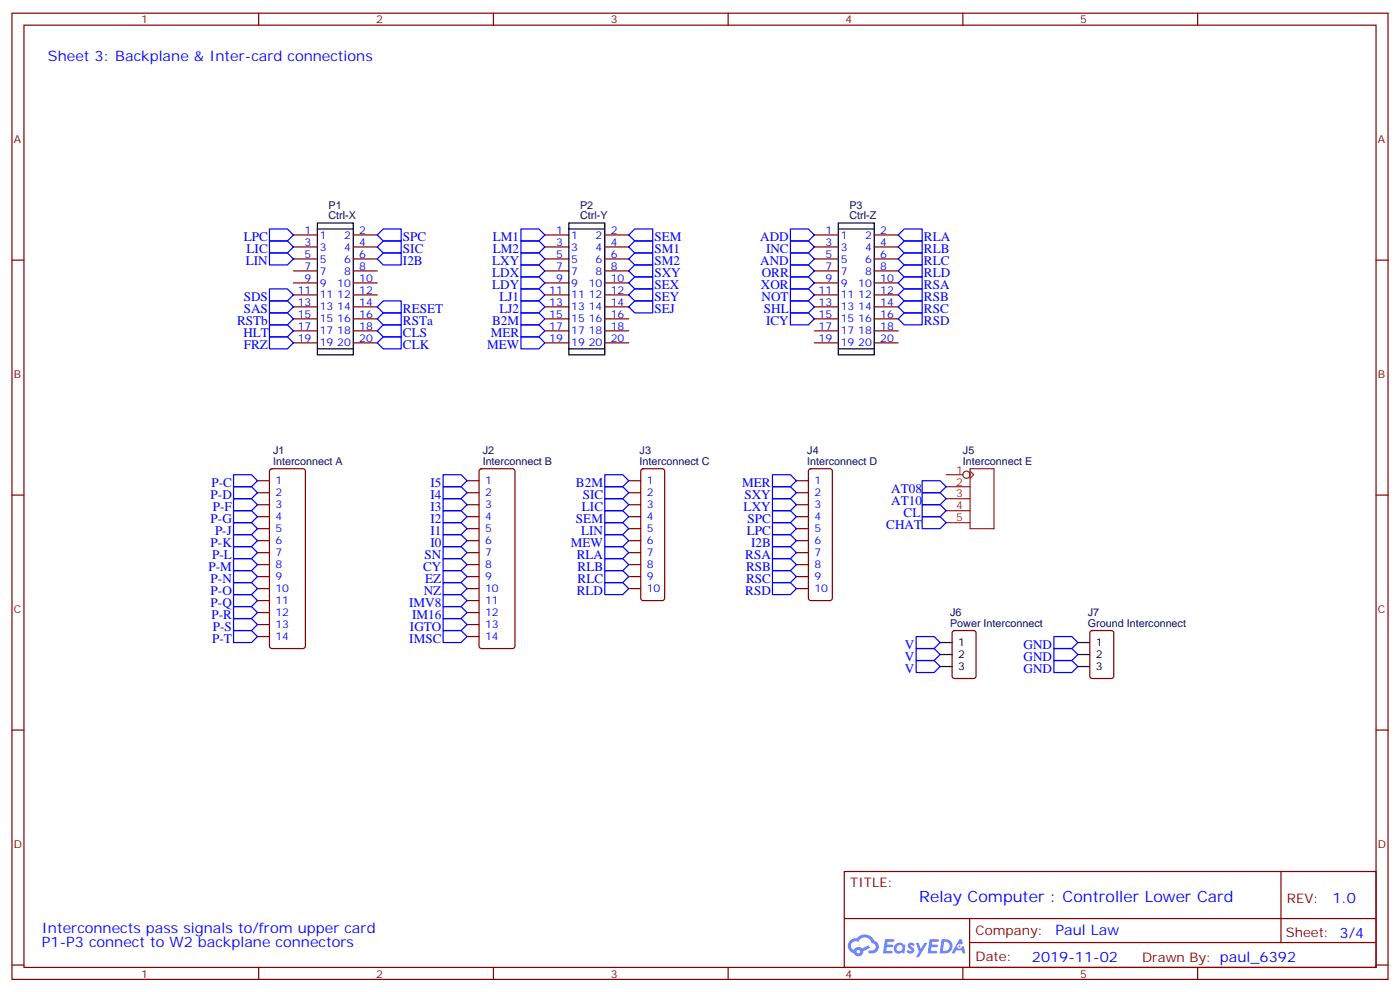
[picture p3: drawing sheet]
<svg xmlns="http://www.w3.org/2000/svg" width="412mm" height="292mm" viewBox="0 0 412 292" stroke-linecap="round" stroke-linejoin="round" font-family="sans-serif">
<g fill="none" stroke="#870000" stroke-width=".35">
<path d="M3.5 3.9h405.4v284.3h-405.4zM7.1 7.4h398.2v277.3h-398.2zM76.2 3.9v3.5M145.3 3.9v3.5M214.5 3.9v3.5M283.6 3.9v3.5M352.8 3.9v3.5M3.5 76.6h3.6M405.3 76.6h3.6M3.5 145.7h3.6M405.3 145.7h3.6M3.5 214.8h3.6"/>
<path d="M405.3 214.8h3.6M248.7 256.5h156.6v28.2h-156.6zM377.3 256.5v20.9M248.7 270.3h156.5M285.6 277.4h119.6M285.6 270.3v14.1M3.5 284h3.6M76.2 284.7v3.5M145.3 284.7v3.5M214.5 284.7v3.5M283.6 284.7v3.5M352.8 284.7v3.5"/>
<path d="M405.3 284h3.6"/>
</g>
<g fill="#5487ff">
<path d="M267.7 277.6a1.22 1.22 0 0 1 1.7 .3l-.4 .6a.47 .47 0 0 0-.3-.4 .47 .47 0 0 0-.5 .2l.1 .2a1.14 1.14 0 0 1 .8 1.8 1.14 1.14 0 0 1-1.9-.1l-.2-.1 .5-.6 .7 .4a.29 .29 0 0 0 .3-.2 .29 .29 0 0 0-.2-.3 1.04 1.04 0 0 1-.6-1.8z"/>
<path d="M260.7 276.4h2.4l.3 .2-.2 .5h-1.8l-.1 .9h1.5l.3 .4-.3 .3h-1.6l-.2 1.1 1.7 .1 .2 .3-.2 .3-2.6 .1z"/>
<path d="M273.8 276.4h2.4l.3 .2-.1 .5h-1.8l-.2 .9h1.6l.3 .4-.4 .3h-1.6l-.1 1.1 1.7 .1 .2 .3-.2 .3h-2.6z"/>
<path d="M282.6 276.4h.7l.3 1.3-.6 .3a.69 .69 0 0 0-1 .2 .69 .69 0 0 0 .4 1 .69 .69 0 0 0 .9-.6l.5-.3 .6 2.2h-.8l-.2-.8h-1.8l-.5 .8h-.8z"/>
<path d="M269.8 277.5h.8l.6 1.8 1.1-1.8h.9l-2.6 4.2h-.8l.9-1.6z"/>
<path d="M277.4 276.4l-.6 4.2h1.3a2.11 2.11 0 0 0 2.5-2.2 2.11 2.11 0 0 0-2.5-2zM278.1 277.1a1.39 1.39 0 0 1 1.7 1.5 1.39 1.39 0 0 1-1.8 1.2h-.3z"/>
<path d="M263.7 278a1.54 1.54 0 0 0-.1 2.2 1.54 1.54 0 0 0 2.2 .1l.6 .3 .3-2.3-.2-.3h-.4a1.49 1.49 0 0 0-2.4 0zM264 279a.94 .94 0 0 1 1.8 0 .94 .94 0 0 1-1.8 0z"/>
<path d="M250.4 276.8a2.18 2.18 0 0 0 1.1 3.7 1.44 1.44 0 0 0 1.6 .9 1.44 1.44 0 0 0 1.2-1.5l2-1-.5-.7-1.9 1a1.47 1.47 0 0 0-2.4 .4 1.39 1.39 0 0 1-.7-1.9 1.39 1.39 0 0 1 2-.5 2.12 2.12 0 0 1 2.2-1.3 2.12 2.12 0 0 1 1.9 1.7 1.14 1.14 0 0 1 1.1 1.4 1.14 1.14 0 0 1-1.7 .7 .43 .43 0 0 0-.5 .4 .43 .43 0 0 0 .4 .5 1.98 1.98 0 0 0 2.5-1.3 1.98 1.98 0 0 0-1.2-2.5 3.1 3.1 0 0 0-5.3-.7l-.9 .1zM252.3 280.1a.55 .55 0 0 1 1.1 0 .55 .55 0 0 1-1.1 0z"/>
<circle cx="282.6" cy="278.5" r=".26"/>
</g>
<g fill="none" stroke="#000" stroke-width=".35">
<path d="M93.5 65.6h10.6v38.8h-10.6zM93.5 67.4h10.6M167.6 65.6h10.6v38.8h-10.6zM167.6 67.4h10.6M246.9 65.6h10.6v38.8h-10.6zM246.9 67.4h10.6M93.5 102.7h10.6M167.6 102.7h10.6M246.9 102.7h10.6M276.9 189.1h3.6M276.9 192.6h3.6M276.9 196.1h3.6"/>
<path d="M317.5 189.1h3.5M317.5 192.6h3.5M317.5 196.1h3.5"/>
</g>
<g fill="none" stroke="#870000" stroke-width=".35">
<path d="M86.4 69.1h7.1M86.4 72.7h7.1M86.4 76.2h7.1M86.4 79.7h7.1M104.1 69.1h7M104.1 72.7h7M104.1 76.2h7M104.1 79.7h7M160.5 69.1h7.1M160.5 72.7h7.1M160.5 76.2h7.1M160.5 79.7h7.1"/>
<path d="M178.2 69.1h7M178.2 72.7h7M178.2 76.2h7M178.2 79.7h7M239.9 69.1h7M239.9 72.7h7M239.9 76.2h7M239.9 79.7h7M257.5 69.1h7.1M257.5 72.7h7.1M257.5 76.2h7.1M257.5 79.7h7.1"/>
<path d="M86.4 83.3h7.1M86.4 86.8h7.1M86.4 90.3h7.1M86.4 93.8h7.1M86.4 97.4h7.1M104.1 83.3h7M104.1 86.8h7M104.1 90.3h7M104.1 93.8h7M104.1 97.4h7M160.5 83.3h7.1M160.5 86.8h7.1"/>
<path d="M160.5 90.3h7.1M160.5 93.8h7.1M160.5 97.4h7.1M178.2 83.3h7M178.2 86.8h7M178.2 90.3h7M178.2 93.8h7M178.2 97.4h7M239.9 83.3h7M239.9 86.8h7M239.9 90.3h7M239.9 93.8h7"/>
<path d="M239.9 97.4h7M257.5 83.3h7.1M257.5 86.8h7.1M257.5 90.3h7.1M257.5 93.8h7.1M257.5 97.4h7.1M86.4 100.9h7.1M104.1 100.9h7M160.5 100.9h7.1M178.2 100.9h7M239.9 100.9h7M257.5 100.9h7.1"/>
<path d="M79.6 138.1l.5-.2h9.2l.5 .2 .2 .5v51.5l-.3 .5-.4 .3h-9.2l-.5-.3-.2-.5v-51.5zM141.3 138.1l.5-.2h9.2l.5 .2 .2 .5v51.5l-.2 .5-.5 .3h-9.2l-.5-.3-.2-.5v-51.5zM189 138.1l.4-.2h5.7l.5 .2 .2 .5v37.4l-.2 .5-.5 .2h-5.7l-.5-.2-.2-.5v-37.4zM238.4 138.1l.4-.2h5.7l.5 .2 .2 .5v37.4l-.3 .5-.4 .2h-5.7l-.5-.2-.2-.5v-37.4zM75.8 141.5h3.6M75.8 145h3.6M75.8 148.5h3.6M75.8 152h3.6M75.8 155.6h3.6M75.8 159.1h3.6M137.6 141.5h3.5M137.6 145h3.5"/>
<path d="M137.6 148.5h3.5M137.6 152h3.5M137.6 155.6h3.5M137.6 159.1h3.5M185.2 141.5h3.5M185.2 145h3.5M185.2 148.5h3.5M185.2 152h3.5M185.2 155.6h3.5M185.2 159.1h3.5M234.6 141.5h3.5M234.6 145h3.5"/>
<path d="M234.6 148.5h3.5M234.6 152h3.5M234.6 155.6h3.5M234.6 159.1h3.5M75.8 162.6h3.6M75.8 166.2h3.6M75.8 169.7h3.6M75.8 173.2h3.6M75.8 176.7h3.6M137.6 162.6h3.5M137.6 166.2h3.5M137.6 169.7h3.5"/>
<path d="M137.6 173.2h3.5M137.6 176.7h3.5M185.2 162.6h3.5M185.2 166.2h3.5M185.2 169.7h3.5M185.2 173.2h3.5M234.6 162.6h3.5M234.6 166.2h3.5M234.6 169.7h3.5M234.6 173.2h3.5M75.8 180.3h3.6M75.8 183.8h3.6"/>
<path d="M75.8 187.3h3.6M137.6 180.3h3.5M137.6 183.8h3.5M137.6 187.3h3.5M280.7 185.8l.5-.2h5.6l.7 .4v13l-.4 .6-5.9 .1-.7-.5v-12.9zM321.3 185.8l.4-.2h5.7l.6 .4 .1 13-.5 .6-5.9 .1-.6-.5-.1-12.9z"/>
</g>
<g fill="none" stroke="#8c2424" stroke-width=".35">
<path d="M278.7 139.7h4.9M285.8 138.6l1 1.1-1 1.1M285.8 137.9h7v17.7h-7zM278.7 143.2h7.1M278.7 146.8h7.1M278.7 150.3h7.1M278.7 153.8h7.1"/>
<circle cx="284.7" cy="139.7" r="1.06"/>
</g>
<g fill="none" stroke="#00f" stroke-width=".35">
<path d="M79.4 74.4h5.3l1.7 1.8-1.7 1.8h-5.3zM79.4 70.9h5.3l1.7 1.8-1.7 1.7h-5.3zM79.4 67.4h5.3l1.7 1.7-1.7 1.8h-5.3zM112.9 74.4h5.3v3.6h-5.3l-1.8-1.8zM112.9 70.9h5.3v3.5h-5.3l-1.8-1.7zM112.9 67.4h5.3v3.5h-5.3l-1.8-1.8zM153.5 78h5.2l1.8 1.7-1.8 1.8h-5.2zM153.5 74.4h5.2l1.8 1.8-1.8 1.8h-5.2zM153.5 70.9h5.2l1.8 1.8-1.8 1.7h-5.2zM153.5 67.4h5.2l1.8 1.7-1.8 1.8h-5.2zM187 67.4h5.3v3.5h-5.3l-1.8-1.8zM187 70.9h5.3v3.5h-5.3l-1.8-1.7z"/>
<path d="M187 74.4h5.3v3.6h-5.3l-1.8-1.8zM187 78h5.3v3.5h-5.3l-1.8-1.8zM232.8 78h5.3l1.8 1.7-1.8 1.8h-5.3zM232.8 74.4h5.3l1.8 1.8-1.8 1.8h-5.3zM232.8 70.9h5.3l1.8 1.8-1.8 1.7h-5.3zM232.8 67.4h5.3l1.8 1.7-1.8 1.8h-5.3zM266.3 78h5.3v3.5h-5.3l-1.7-1.8zM266.3 74.4h5.3v3.6h-5.3l-1.7-1.8zM266.3 70.9h5.3v3.5h-5.3l-1.7-1.7zM266.3 67.4h5.3v3.5h-5.3l-1.7-1.8zM79.4 99.1h5.3l1.7 1.8-1.7 1.8h-5.3zM79.4 95.6h5.3l1.7 1.8-1.7 1.7h-5.3z"/>
<path d="M79.4 92.1h5.3l1.7 1.7-1.7 1.8h-5.3zM79.4 88.5h5.3l1.7 1.8-1.7 1.8h-5.3zM79.4 85h5.3l1.7 1.8-1.7 1.7h-5.3zM111.1 97.4l1.8-1.8h5.3v3.5h-5.3zM111.1 93.8l1.8-1.7h5.3v3.5h-5.3zM111.1 90.3l1.8-1.8h5.3v3.6h-5.3zM112.9 99.1h5.3v3.6h-5.3l-1.8-1.8zM153.5 81.5h5.2l1.8 1.8-1.8 1.7h-5.2zM153.5 85h5.2l1.8 1.8-1.8 1.7h-5.2zM153.5 88.5h5.2l1.8 1.8-1.8 1.8h-5.2zM153.5 92.1h5.2l1.8 1.7-1.8 1.8h-5.2zM153.5 95.6h5.2l1.8 1.8-1.8 1.7h-5.2z"/>
<path d="M153.5 99.1h5.2l1.8 1.8-1.8 1.8h-5.2zM187 81.5h5.3v3.5h-5.3l-1.8-1.7zM187 85h5.3v3.5h-5.3l-1.8-1.7zM187 88.5h5.3v3.6h-5.3l-1.8-1.8zM232.8 92.1h5.3l1.8 1.7-1.8 1.8h-5.3zM232.8 88.5h5.3l1.8 1.8-1.8 1.8h-5.3zM232.8 85h5.3l1.8 1.8-1.8 1.7h-5.3zM232.8 81.5h5.3l1.8 1.8-1.8 1.7h-5.3zM266.3 92.1h5.3v3.5h-5.3l-1.7-1.8zM266.3 88.5h5.3v3.6h-5.3l-1.7-1.8zM266.3 85h5.3v3.5h-5.3l-1.7-1.7zM266.3 81.5h5.3v3.5h-5.3l-1.7-1.7z"/>
<path d="M68.8 139.7h5.3l1.7 1.8-1.7 1.7h-5.3zM130.5 139.7h5.3l1.8 1.8-1.8 1.7h-5.3zM178.2 139.7h5.2l1.8 1.8-1.8 1.7h-5.2zM227.5 139.7h5.3l1.8 1.8-1.8 1.7h-5.3zM68.8 143.2h5.3l1.7 1.8-1.7 1.8h-5.3zM68.8 146.8h5.3l1.7 1.7-1.7 1.8h-5.3zM68.8 150.3h5.3l1.7 1.7-1.7 1.8h-5.3zM68.8 153.8h5.3l1.7 1.8-1.7 1.7h-5.3zM68.8 157.3h5.3l1.7 1.8-1.7 1.8h-5.3zM130.5 157.3h5.3l1.8 1.8-1.8 1.8h-5.3zM130.5 153.8h5.3l1.8 1.8-1.8 1.7h-5.3zM130.5 150.3h5.3l1.8 1.7-1.8 1.8h-5.3z"/>
<path d="M130.5 146.8h5.3l1.8 1.7-1.8 1.8h-5.3zM130.5 143.2h5.3l1.8 1.8-1.8 1.8h-5.3zM178.2 157.3h5.2l1.8 1.8-1.8 1.8h-5.2zM178.2 153.8h5.2l1.8 1.8-1.8 1.7h-5.2zM178.2 150.3h5.2l1.8 1.7-1.8 1.8h-5.2zM178.2 146.8h5.2l1.8 1.7-1.8 1.8h-5.2zM178.2 143.2h5.2l1.8 1.8-1.8 1.8h-5.2zM227.5 143.2h5.3l1.8 1.8-1.8 1.8h-5.3zM227.5 146.8h5.3l1.8 1.7-1.8 1.8h-5.3zM227.5 150.3h5.3l1.8 1.7-1.8 1.8h-5.3zM227.5 153.8h5.3l1.8 1.8-1.8 1.7h-5.3zM227.5 157.3h5.3l1.8 1.8-1.8 1.8h-5.3z"/>
<path d="M271.6 141.5h5.3l1.8 1.7-1.8 1.8h-5.3zM271.6 145h5.3l1.8 1.8-1.8 1.7h-5.3zM271.6 148.5h5.3l1.8 1.8-1.8 1.7h-5.3zM271.6 152h5.3l1.8 1.8-1.8 1.8h-5.3zM68.8 160.9h5.3l1.7 1.7-1.7 1.8h-5.3zM68.8 164.4h5.3l1.7 1.8-1.7 1.7h-5.3zM68.8 167.9h5.3l1.7 1.8-1.7 1.7h-5.3zM68.8 171.4h5.3l1.7 1.8-1.7 1.8h-5.3zM68.8 175h5.3l1.7 1.7-1.7 1.8h-5.3zM68.8 178.5h5.3l1.7 1.8-1.7 1.7h-5.3zM130.5 171.4h5.3l1.8 1.8-1.8 1.8h-5.3zM130.5 167.9h5.3l1.8 1.8-1.8 1.7h-5.3z"/>
<path d="M130.5 164.4h5.3l1.8 1.8-1.8 1.7h-5.3zM130.5 160.9h5.3l1.8 1.7-1.8 1.8h-5.3zM130.5 178.5h5.3l1.8 1.8-1.8 1.7h-5.3zM130.5 175h5.3l1.8 1.7-1.8 1.8h-5.3zM178.2 171.4h5.2l1.8 1.8-1.8 1.8h-5.2zM178.2 167.9h5.2l1.8 1.8-1.8 1.7h-5.2zM178.2 164.4h5.2l1.8 1.8-1.8 1.7h-5.2zM178.2 160.9h5.2l1.8 1.7-1.8 1.8h-5.2zM227.5 160.9h5.3l1.8 1.7-1.8 1.8h-5.3zM227.5 164.4h5.3l1.8 1.8-1.8 1.7h-5.3zM227.5 167.9h5.3l1.8 1.8-1.8 1.7h-5.3zM227.5 171.4h5.3l1.8 1.8-1.8 1.8h-5.3z"/>
<path d="M68.8 185.6h5.3l1.7 1.7-1.7 1.8h-5.3zM68.8 182h5.3l1.7 1.8-1.7 1.8h-5.3zM130.5 182h5.3l1.8 1.8-1.8 1.8h-5.3zM130.5 185.6h5.3l1.8 1.7-1.8 1.8h-5.3zM269.9 194.4h5.3l1.7 1.7-1.7 1.8h-5.3zM269.9 190.9h5.3l1.7 1.7-1.7 1.8h-5.3zM269.9 187.3h5.3l1.7 1.8-1.7 1.8h-5.3zM310.4 194.4h5.3l1.8 1.7-1.8 1.8h-5.3zM310.4 190.9h5.3l1.8 1.7-1.8 1.8h-5.3zM310.4 187.3h5.3l1.8 1.8-1.8 1.8h-5.3z"/>
</g>
<text font-size="4.6" fill="#00f" x="270.8" y="265.5">Relay Computer : Controller Lower Card</text>
<g font-size="4.2" fill="#00f">
<text x="14.1" y="18">Sheet 3: Backplane &amp; Inter-card connections</text>
<text x="392.5" y="265.7">1.0</text>
<text x="12.3" y="274.5">Interconnects pass signals to/from upper card</text>
<text x="310.9" y="275.3">Paul Law</text>
<text x="12.3" y="278.7">P1-P3 connect to W2 backplane connectors</text>
<text x="304" y="283.1">2019-11-02</text>
</g>
<g font-size="3.9" fill="#00f">
<text x="71.8" y="70.9">LPC</text>
<text x="118.7" y="70.9">SPC</text>
<text x="145.2" y="70.9">LM1</text>
<text x="192.8" y="70.9">SEM</text>
<text x="223.9" y="70.9">ADD</text>
<text x="272.2" y="70.9">RLA</text>
<text x="72.4" y="78">LIN</text>
<text x="72.6" y="74.4">LIC</text>
<text x="118.7" y="78">I2B</text>
<text x="118.7" y="74.4">SIC</text>
<text x="145" y="78">LXY</text>
<text x="145.2" y="74.4">LM2</text>
<text x="192.8" y="74.4">SM1</text>
<text x="192.8" y="78">SM2</text>
<text x="223.9" y="78">AND</text>
<text x="225.7" y="74.4">INC</text>
<text x="272.2" y="78">RLC</text>
<text x="272.2" y="74.4">RLB</text>
<text x="145" y="81.5">LDX</text>
<text x="192.8" y="81.5">SXY</text>
<text x="224.4" y="81.5">ORR</text>
<text x="272.2" y="81.5">RLD</text>
<text x="71.8" y="88.5">SDS</text>
<text x="145" y="85">LDY</text>
<text x="147.1" y="88.5">LJ1</text>
<text x="192.8" y="85">SEX</text>
<text x="192.8" y="88.5">SEY</text>
<text x="224.2" y="85">XOR</text>
<text x="224.3" y="88.5">NOT</text>
<text x="272.2" y="88.5">RSB</text>
<text x="272.2" y="85">RSA</text>
<text x="69.8" y="95.6">RSTb</text>
<text x="71.8" y="92.1">SAS</text>
<text x="118.7" y="95.6">RSTa</text>
<text x="118.7" y="92.1">RESET</text>
<text x="145" y="95.6">B2M</text>
<text x="147.1" y="92.1">LJ2</text>
<text x="192.8" y="92.1">SEJ</text>
<text x="225" y="92.1">SHL</text>
<text x="225.7" y="95.6">ICY</text>
<text x="272.2" y="95.6">RSD</text>
<text x="272.2" y="92.1">RSC</text>
<text x="71.7" y="99.1">HLT</text>
<text x="118.7" y="99.1">CLS</text>
<text x="144.5" y="99.1">MER</text>
<text x="71.8" y="102.7">FRZ</text>
<text x="118.7" y="102.7">CLK</text>
<text x="143.5" y="102.7">MEW</text>
<text x="62.3" y="143.2">P-C</text>
<text x="126.8" y="143.2">I5</text>
<text x="169.7" y="143.2">B2M</text>
<text x="218.6" y="143.2">MER</text>
<text x="62.1" y="146.8">P-D</text>
<text x="126.8" y="146.8">I4</text>
<text x="171.6" y="146.8">SIC</text>
<text x="219.3" y="146.8">SXY</text>
<text x="262.5" y="145">AT08</text>
<text x="262.5" y="148.5">AT10</text>
<text x="62.1" y="153.8">P-G</text>
<text x="62.7" y="150.3">P-F</text>
<text x="126.8" y="153.8">I2</text>
<text x="126.8" y="150.3">I3</text>
<text x="169.7" y="153.8">SEM</text>
<text x="171.4" y="150.3">LIC</text>
<text x="219.1" y="150.3">LXY</text>
<text x="220.2" y="153.8">SPC</text>
<text x="261.1" y="155.6">CHAT</text>
<text x="266.2" y="152">CL</text>
<text x="62.1" y="160.9">P-K</text>
<text x="63.3" y="157.3">P-J</text>
<text x="126.8" y="160.9">I0</text>
<text x="126.8" y="157.3">I1</text>
<text x="168.2" y="160.9">MEW</text>
<text x="171.2" y="157.3">LIN</text>
<text x="219.9" y="157.3">LPC</text>
<text x="221.2" y="160.9">I2B</text>
<text x="61.4" y="167.9">P-M</text>
<text x="62.5" y="164.4">P-L</text>
<text x="124.6" y="167.9">CY</text>
<text x="125.1" y="164.4">SN</text>
<text x="169.9" y="164.4">RLA</text>
<text x="170.1" y="167.9">RLB</text>
<text x="219.5" y="164.4">RSA</text>
<text x="219.8" y="167.9">RSB</text>
<text x="62.1" y="171.4">P-N</text>
<text x="125.3" y="171.4">EZ</text>
<text x="170.1" y="171.4">RLC</text>
<text x="219.8" y="171.4">RSC</text>
<text x="62.1" y="175">P-O</text>
<text x="62.1" y="178.5">P-Q</text>
<text x="120.5" y="178.5">IMV8</text>
<text x="124.8" y="175">NZ</text>
<text x="169.9" y="175">RLD</text>
<text x="219.5" y="175">RSD</text>
<text x="62.3" y="182">P-R</text>
<text x="62.7" y="185.6">P-S</text>
<text x="120.8" y="185.6">IGTO</text>
<text x="121.4" y="182">IM16</text>
<text x="62.5" y="189.1">P-T</text>
<text x="120.6" y="189.1">IMSC</text>
<text x="266.6" y="190.9">V</text>
<text x="301.5" y="190.9">GND</text>
<text x="266.6" y="197.9">V</text>
<text x="266.6" y="194.4">V</text>
<text x="301.5" y="197.9">GND</text>
<text x="301.5" y="194.4">GND</text>
</g>
<g font-size="3.9" fill="#800">
<text x="250.5" y="261.1">TITLE:</text>
<text x="379.1" y="265.7">REV:</text>
<text x="287.4" y="275.3">Company:</text>
<text x="378.7" y="275.9">Sheet: 3/4</text>
<text x="287.4" y="282.9">Date:</text>
<text x="336.4" y="283">Drawn By: paul_6392</text>
</g>
<g font-size="3.2" fill="#800">
<text x="41.6" y="6.9">1</text>
<text x="110.8" y="6.9">2</text>
<text x="179.9" y="6.9">3</text>
<text x="249.1" y="6.9">4</text>
<text x="318.2" y="6.9">5</text>
<text x="4.1" y="42">A</text>
<text x="405.9" y="42">A</text>
<text x="4.1" y="111.1">B</text>
<text x="405.9" y="111.1">B</text>
<text x="4.1" y="180.3">C</text>
<text x="405.9" y="180.3">C</text>
<text x="4.1" y="249.4">D</text>
<text x="405.9" y="249.4">D</text>
<text x="41.6" y="287.7">1</text>
<text x="110.8" y="287.7">2</text>
<text x="179.9" y="287.7">3</text>
<text x="249.1" y="287.7">4</text>
<text x="318.2" y="287.7">5</text>
</g>
<g font-size="3.2" fill="#000080">
<text x="96.8" y="64.6">Ctrl-X</text>
<text x="96.8" y="61.4">P1</text>
<text x="170.9" y="64.6">Ctrl-Y</text>
<text x="170.9" y="61.4">P2</text>
<text x="250.2" y="64.6">Ctrl-Z</text>
<text x="250.2" y="61.4">P3</text>
<text x="80.4" y="136.9">Interconnect A</text>
<text x="80.4" y="133.7">J1</text>
<text x="142.2" y="136.9">Interconnect B</text>
<text x="142.2" y="133.7">J2</text>
<text x="188.4" y="136.9">Interconnect C</text>
<text x="188.4" y="133.7">J3</text>
<text x="237.8" y="136.9">Interconnect D</text>
<text x="237.8" y="133.7">J4</text>
<text x="283.7" y="136.9">Interconnect E</text>
<text x="283.7" y="133.7">J5</text>
<text x="279.9" y="184.5">Power Interconnect</text>
<text x="279.9" y="181.3">J6</text>
<text x="320.4" y="184.5">Ground Interconnect</text>
<text x="320.4" y="181.3">J7</text>
</g>
<g font-size="3.2" fill="#00f">
<text x="89.7" y="68.8">1</text>
<text x="94.2" y="70.2">1</text>
<text x="101.3" y="70.2">2</text>
<text x="105.8" y="68.8">2</text>
<text x="163.8" y="68.8">1</text>
<text x="168.3" y="70.2">1</text>
<text x="175.4" y="70.2">2</text>
<text x="179.9" y="68.8">2</text>
<text x="243.2" y="68.8">1</text>
<text x="247.6" y="70.2">1</text>
<text x="254.8" y="70.2">2</text>
<text x="259.3" y="68.8">2</text>
<text x="89.7" y="72.3">3</text>
<text x="89.7" y="75.8">5</text>
<text x="94.2" y="73.7">3</text>
<text x="94.2" y="77.3">5</text>
<text x="101.3" y="73.7">4</text>
<text x="101.3" y="77.3">6</text>
<text x="105.8" y="72.3">4</text>
<text x="105.8" y="75.8">6</text>
<text x="163.8" y="72.3">3</text>
<text x="163.8" y="75.8">5</text>
<text x="168.3" y="73.7">3</text>
<text x="168.3" y="77.3">5</text>
<text x="175.4" y="73.7">4</text>
<text x="175.4" y="77.3">6</text>
<text x="179.9" y="72.3">4</text>
<text x="179.9" y="75.8">6</text>
<text x="243.2" y="72.3">3</text>
<text x="243.2" y="75.8">5</text>
<text x="247.6" y="73.7">3</text>
<text x="247.6" y="77.3">5</text>
<text x="254.8" y="73.7">4</text>
<text x="254.8" y="77.3">6</text>
<text x="259.3" y="72.3">4</text>
<text x="259.3" y="75.8">6</text>
<text x="89.7" y="79.4">7</text>
<text x="89.7" y="82.9">9</text>
<text x="94.2" y="80.8">7</text>
<text x="101.3" y="80.8">8</text>
<text x="105.8" y="79.4">8</text>
<text x="105.8" y="82.9">10</text>
<text x="163.8" y="79.4">7</text>
<text x="163.8" y="82.9">9</text>
<text x="168.3" y="80.8">7</text>
<text x="175.4" y="80.8">8</text>
<text x="179.9" y="79.4">8</text>
<text x="179.9" y="82.9">10</text>
<text x="243.2" y="79.4">7</text>
<text x="243.2" y="82.9">9</text>
<text x="247.6" y="80.8">7</text>
<text x="254.8" y="80.8">8</text>
<text x="259.3" y="79.4">8</text>
<text x="259.3" y="82.9">10</text>
<text x="87.7" y="86.4">11</text>
<text x="87.7" y="90">13</text>
<text x="94.2" y="84.3">9</text>
<text x="94.2" y="87.8">11</text>
<text x="99.3" y="84.3">10</text>
<text x="99.3" y="87.8">12</text>
<text x="105.8" y="86.4">12</text>
<text x="105.8" y="90">14</text>
<text x="161.8" y="86.4">11</text>
<text x="161.8" y="90">13</text>
<text x="168.3" y="84.3">9</text>
<text x="168.3" y="87.8">11</text>
<text x="173.4" y="84.3">10</text>
<text x="173.4" y="87.8">12</text>
<text x="179.9" y="86.4">12</text>
<text x="179.9" y="90">14</text>
<text x="241.1" y="86.4">11</text>
<text x="241.1" y="90">13</text>
<text x="247.6" y="84.3">9</text>
<text x="247.6" y="87.8">11</text>
<text x="252.8" y="84.3">10</text>
<text x="252.8" y="87.8">12</text>
<text x="259.3" y="86.4">12</text>
<text x="259.3" y="90">14</text>
<text x="87.7" y="93.5">15</text>
<text x="94.2" y="91.4">13</text>
<text x="94.2" y="94.9">15</text>
<text x="99.3" y="91.4">14</text>
<text x="99.3" y="94.9">16</text>
<text x="105.8" y="93.5">16</text>
<text x="161.8" y="93.5">15</text>
<text x="168.3" y="91.4">13</text>
<text x="168.3" y="94.9">15</text>
<text x="173.4" y="91.4">14</text>
<text x="173.4" y="94.9">16</text>
<text x="179.9" y="93.5">16</text>
<text x="241.1" y="93.5">15</text>
<text x="247.6" y="91.4">13</text>
<text x="247.6" y="94.9">15</text>
<text x="252.8" y="91.4">14</text>
<text x="252.8" y="94.9">16</text>
<text x="259.3" y="93.5">16</text>
<text x="87.7" y="97">17</text>
<text x="87.7" y="100.5">19</text>
<text x="94.2" y="98.4">17</text>
<text x="94.2" y="102">19</text>
<text x="99.3" y="98.4">18</text>
<text x="99.3" y="102">20</text>
<text x="105.8" y="97">18</text>
<text x="105.8" y="100.5">20</text>
<text x="161.8" y="97">17</text>
<text x="161.8" y="100.5">19</text>
<text x="168.3" y="98.4">17</text>
<text x="168.3" y="102">19</text>
<text x="173.4" y="98.4">18</text>
<text x="173.4" y="102">20</text>
<text x="179.9" y="97">18</text>
<text x="179.9" y="100.5">20</text>
<text x="241.1" y="97">17</text>
<text x="241.1" y="100.5">19</text>
<text x="247.6" y="98.4">17</text>
<text x="247.6" y="102">19</text>
<text x="252.8" y="98.4">18</text>
<text x="252.8" y="102">20</text>
<text x="259.3" y="97">18</text>
<text x="259.3" y="100.5">20</text>
<text x="81.1" y="142.5">1</text>
<text x="142.9" y="142.5">1</text>
<text x="190.5" y="142.5">1</text>
<text x="239.9" y="142.5">1</text>
<text x="81.1" y="146">2</text>
<text x="81.1" y="149.6">3</text>
<text x="142.9" y="146">2</text>
<text x="142.9" y="149.6">3</text>
<text x="190.5" y="146">2</text>
<text x="190.5" y="149.6">3</text>
<text x="239.9" y="146">2</text>
<text x="239.9" y="149.6">3</text>
<text x="81.1" y="153.1">4</text>
<text x="142.9" y="153.1">4</text>
<text x="190.5" y="153.1">4</text>
<text x="239.9" y="153.1">4</text>
<text x="81.1" y="156.6">5</text>
<text x="81.1" y="160.2">6</text>
<text x="142.9" y="156.6">5</text>
<text x="142.9" y="160.2">6</text>
<text x="190.5" y="156.6">5</text>
<text x="190.5" y="160.2">6</text>
<text x="239.9" y="156.6">5</text>
<text x="239.9" y="160.2">6</text>
<text x="81.1" y="163.7">7</text>
<text x="81.1" y="167.2">8</text>
<text x="142.9" y="163.7">7</text>
<text x="142.9" y="167.2">8</text>
<text x="190.5" y="163.7">7</text>
<text x="190.5" y="167.2">8</text>
<text x="239.9" y="163.7">7</text>
<text x="239.9" y="167.2">8</text>
<text x="81.1" y="170.7">9</text>
<text x="142.9" y="170.7">9</text>
<text x="190.5" y="170.7">9</text>
<text x="239.9" y="170.7">9</text>
<text x="81.1" y="174.3">10</text>
<text x="81.1" y="177.8">11</text>
<text x="142.9" y="174.3">10</text>
<text x="142.9" y="177.8">11</text>
<text x="190.5" y="174.3">10</text>
<text x="239.9" y="174.3">10</text>
<text x="81.1" y="181.3">12</text>
<text x="81.1" y="184.9">13</text>
<text x="142.9" y="181.3">12</text>
<text x="142.9" y="184.9">13</text>
<text x="81.1" y="188.4">14</text>
<text x="142.9" y="188.4">14</text>
</g>
<g font-size="3.2" fill="#8d2323">
<text x="281.6" y="139.3">1</text>
<text x="281.6" y="142.9">2</text>
<text x="281.6" y="146.4">3</text>
<text x="281.6" y="149.9">4</text>
<text x="281.6" y="153.5">5</text>
</g>
<g font-size="3.2">
<text x="282.2" y="190.1">1</text>
<text x="322.8" y="190.1">1</text>
<text x="282.2" y="193.7">2</text>
<text x="282.2" y="197.2">3</text>
<text x="322.8" y="193.7">2</text>
<text x="322.8" y="197.2">3</text>
</g>
</svg>
